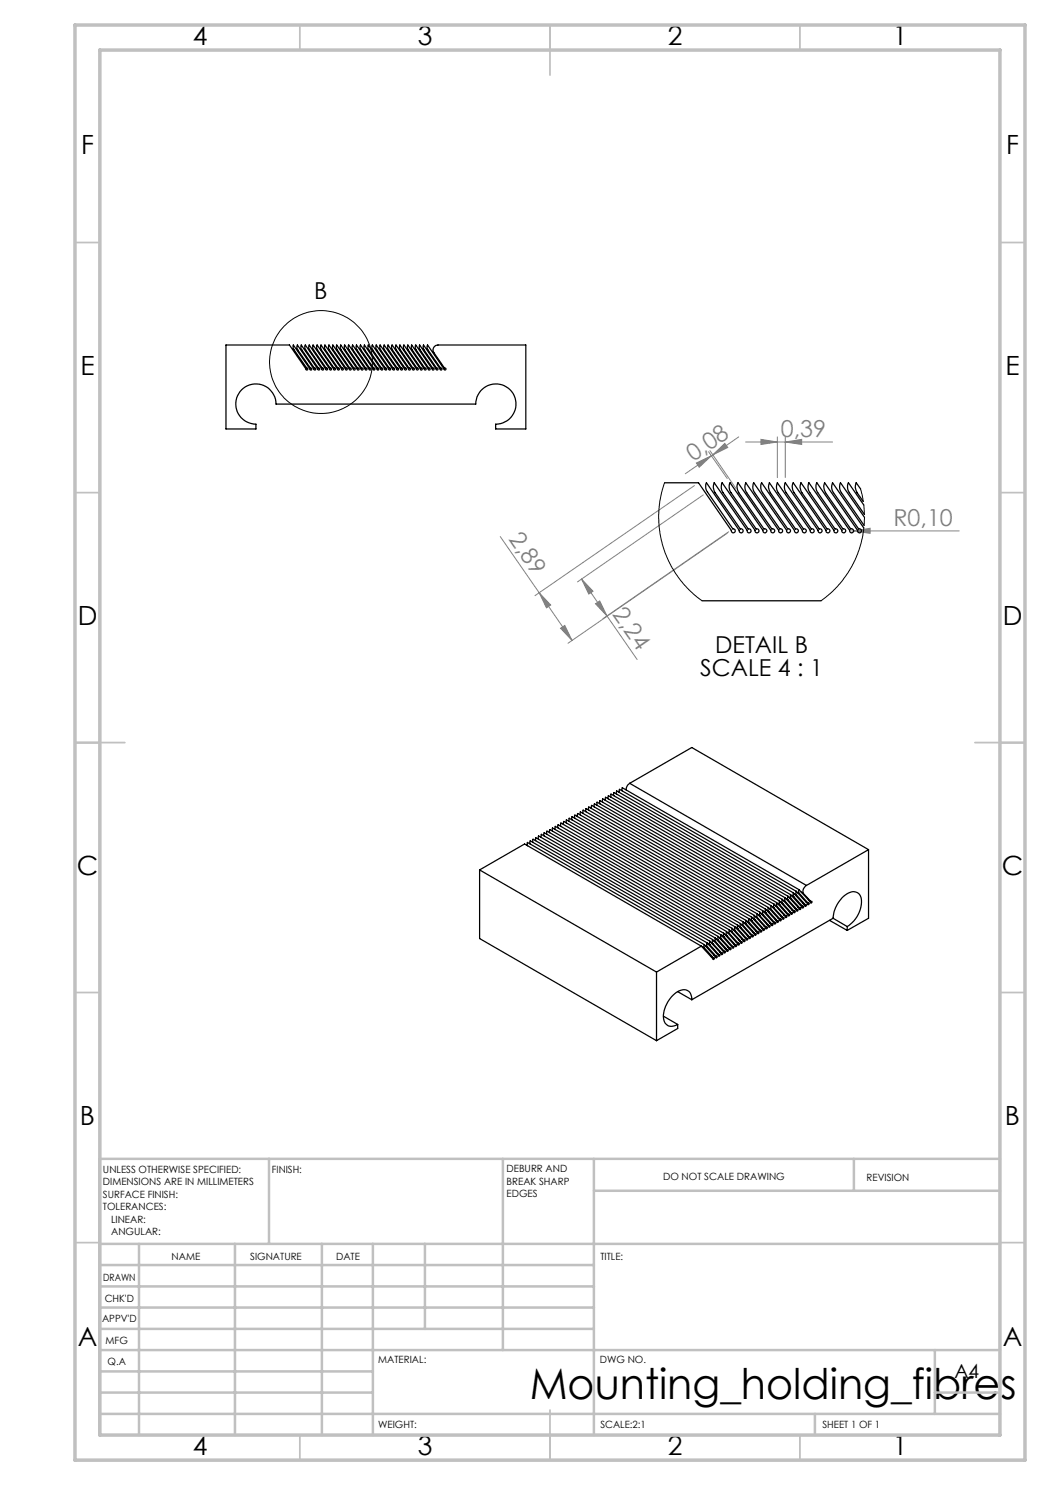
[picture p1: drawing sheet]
<svg xmlns="http://www.w3.org/2000/svg" width="210mm" height="297mm" viewBox="0 0 210 297" stroke-linecap="round" stroke-linejoin="round" font-family="sans-serif">
<circle cx="64.2" cy="72.4" r="10.3" fill="none" stroke="#000" stroke-width=".2"/>
<g fill="none" stroke="#808080" stroke-width=".2">
<path d="M138.9 97.1l-31.9 22M139.3 92.6l3-1.4-2.5 2.2zM140.7 99l-25.2 17.4M141.7 90.3l3.8 5.4M142 90.1l5.2 7.6M142.3 91.2l-5.2 3.6M142.6 91l2.4-2.3 .6 .8zM142.6 91l-.3 .2M147.7 87.4l-5.1 3.6M149.1 88.4h17.4M152.2 87.9l3.3 .5-3.3 .5zM155.5 87.4v8.1"/>
<path d="M157.1 88.4l3.2-.5v1zM157.1 87.4v8.1M100 107.3l7.8 11.3M107.8 118.6l2.3 2.4-.8 .6zM107.8 118.6l6.6 9.5M116.3 115.8l5.1 7.4M116.3 115.8l2.3 2.4-.8 .6zM145.5 106.6l-31.9 22.1M145.7 106.4l-25.1 17.4M170.3 106.2h21.5M170.7 106.2l3.3-.5v1zM112.1 125.7l.9-.6 1.4 3z"/>
<path d="M119.1 120.8l.8-.6 1.5 3zM121.4 123.2l6 8.7"/>
</g>
<g fill="none" stroke="#c0c0c0" stroke-width=".35">
<path d="M60 5v5M110 5v10M160 5v5M15 48.5h5M200 48.5h5M15 98.5h5M200 98.5h5M15 148.5h10M195 148.5h10M15 198.5h5M200 198.5h5M15 248.5h5"/>
<path d="M200 248.5h5M60 287v5M110 282v10M160 287v5"/>
</g>
<g fill="none" stroke="#c0c0c0" stroke-width=".5">
<path d="M53.8 231.8v17M100.6 231.8v38.2M118.8 231.8v55.2M118.8 238.2h81.2M170.8 231.8v6.4M200 231.8h-180v55.2M20 248.8h180M20 257.3h98.8M20 253h98.8M27.8 248.8v38.2M47 248.8v38.2M64.4 248.8v38.2"/>
<path d="M74.6 248.8v38.2M85 248.8v17M20 265.8h98.8M20 261.5h98.8M20 278.5h54.6M20 274.3h54.6M20 270h180M187 278.5h13M187 270v12.8M20 282.8h180M163 282.8v4.2"/>
</g>
<path d="M15 5h190v287h-190zM20 10h180v277h-180z" fill="none" stroke="#c0c0c0" stroke-width=".7"/>
<g fill="#808080">
<path d="M170.7 106.2l3.3-.5v1z"/>
<path d="M119.1 120.8l.8-.6 1.5 3zM116.3 115.8l2.3 2.4-.8 .6z"/>
<path d="M139.3 92.6l3-1.4-2.5 2.2zM142.6 91l2.4-2.3 .6 .8z"/>
<path d="M107.8 118.6l2.3 2.4-.8 .6zM112.1 125.7l.9-.6 1.4 3z"/>
<path d="M152.2 87.9l3.3 .5-3.3 .5zM157.1 88.4l3.2-.5v1z"/>
</g>
<g fill="none" stroke="#000" stroke-width=".25">
<path d="M45.2 69h12.7l3.3 4.8a.2 .2 0 0 0 .1 .2 .2 .2 0 0 0 .3-.2 .2 .2 0 0 0-.3-.2l-2.5-3.7-.2-.5 .1-.4 3.3 4.8a.21 .21 0 0 0 .2 .2 .21 .21 0 0 0 .2-.2 .21 .21 0 0 0-.3-.2l-2.6-3.6-.1-.5 .1-.5 3.3 4.8a.21 .21 0 0 0 .2 .2 .21 .21 0 0 0 .2-.2 .21 .21 0 0 0-.3-.2l-2.7-3.9 .1-.7 3.2 4.8a.2 .2 0 0 0 .2 .2 .2 .2 0 0 0 .2-.2 .2 .2 0 0 0-.2-.2l-2.6-3.6-.1-.5 .1-.5 3.2 4.8a.21 .21 0 0 0 .3 .2 .21 .21 0 0 0 .1-.2 .21 .21 0 0 0-.2-.2l-2.6-3.6-.2-.5 .1-.5 3.3 4.8a.21 .21 0 0 0 .2 .2 .21 .21 0 0 0 .2-.2 .21 .21 0 0 0-.3-.2l-2.6-3.9v-.7l3.3 4.8a.2 .2 0 0 0 .2 .2 .2 .2 0 0 0 .2-.1 .2 .2 0 0 0-.1-.3h-.2l-2.5-3.6-.2-.5 .1-.5 3.3 4.8a.21 .21 0 0 0 .2 .2 .21 .21 0 0 0 .2-.2 .21 .21 0 0 0-.3-.2l-2.5-3.6-.2-.6 .1-.4 3.3 4.8a.21 .21 0 0 0 .2 .2 .21 .21 0 0 0 .2-.2 .21 .21 0 0 0-.3-.2l-2.7-3.9 .1-.7 3.3 4.8a.2 .2 0 0 0 .1 .2 .2 .2 0 0 0 .3-.1 .2 .2 0 0 0-.2-.3h-.1l-2.5-3.6-.2-.5 .1-.5 3.3 4.8a.21 .21 0 0 0 .2 .2 .21 .21 0 0 0 .2-.2 .21 .21 0 0 0-.3-.2l-2.7-3.9 .1-.7 3.2 4.8a.21 .21 0 0 0 .3 .2 .21 .21 0 0 0 .2-.2 .21 .21 0 0 0-.3-.2l-2.5-3.6-.2-.5v-.5l3.4 4.8a.21 .21 0 0 0 .2 .2 .21 .21 0 0 0 .2-.2 .21 .21 0 0 0-.3-.2l-2.6-3.6-.1-.5 .1-.5 3.2 4.8a.21 .21 0 0 0 .2 .2 .21 .21 0 0 0 .2-.2 .21 .21 0 0 0-.3-.2l-2.6-3.9v-.7l3.3 4.8a.21 .21 0 0 0 .2 .2 .21 .21 0 0 0 .2-.2 .21 .21 0 0 0-.3-.2l-2.5-3.6-.2-.5 .1-.5 3.3 4.8a.21 .21 0 0 0 .2 .2 .21 .21 0 0 0 .2-.2 .21 .21 0 0 0-.3-.2l-2.5-3.6-.2-.5 .1-.5 3.3 4.8a.21 .21 0 0 0 .2 .2 .21 .21 0 0 0 .2-.2 .21 .21 0 0 0-.3-.2l-2.6-3.9v-.7l3.3 4.8a.2 .2 0 0 0 .2 .2 .2 .2 0 0 0 .2-.1 .2 .2 0 0 0-.1-.3h-.2l-2.5-3.6-.2-.5 .1-.5 3.3 4.8a.21 .21 0 0 0 .2 .2 .21 .21 0 0 0 .2-.2 .21 .21 0 0 0-.3-.2l-2.5-3.6-.2-.6 .1-.4 3.3 4.8a.21 .21 0 0 0 .2 .2 .21 .21 0 0 0 .2-.2 .21 .21 0 0 0-.3-.2l-2.7-3.9 .1-.7 3.3 4.8a.2 .2 0 0 0 .1 .2 .2 .2 0 0 0 .3-.1 .2 .2 0 0 0-.2-.3h-.1l-2.6-3.6-.1-.5 .1-.5 3.3 4.8a.21 .21 0 0 0 .2 .2 .21 .21 0 0 0 .2-.2 .21 .21 0 0 0-.3-.2l-2.7-3.9v-.7l3.3 4.8a.21 .21 0 0 0 .2 .2 .21 .21 0 0 0 .2-.2 .21 .21 0 0 0-.3-.2l-2.5-3.6-.1-.5v-.5l3.3 4.8a.21 .21 0 0 0 .2 .2 .21 .21 0 0 0 .2-.2 .21 .21 0 0 0-.3-.2l-2.5-3.6-.2-.5 .1-.5 3.3 4.8a.21 .21 0 0 0 .2 .2 .21 .21 0 0 0 .2-.2 .21 .21 0 0 0-.3-.2l-2.6-3.9v-.7l3.3 4.8a.21 .21 0 0 0 .2 .2 .21 .21 0 0 0 .2-.2 .21 .21 0 0 0-.3-.2l-2.5-3.6-.2-.5 .1-.5 3.3 4.8a.21 .21 0 0 0 .2 .2 .21 .21 0 0 0 .2-.2 .21 .21 0 0 0-.3-.2l-2.5-3.6-.2-.5 .1-.5 3.3 4.8a.21 .21 0 0 0 .2 .2 .21 .21 0 0 0 .2-.2 .21 .21 0 0 0-.3-.2l-2.7-3.9 .1-.7 3.3 4.8a.2 .2 0 0 0 .1 .2 .2 .2 0 0 0 .3-.1 .2 .2 0 0 0-.2-.3h-.1l-2.5-3.6-.2-.5 .1-.5 3.3 4.8a.21 .21 0 0 0 .2 .2 .21 .21 0 0 0 .2-.2 .21 .21 0 0 0-.3-.2l-2.6-3.6-.1-.6 .1-.4 3.2 4.8a.21 .21 0 0 0 .3 .2 .21 .21 0 0 0 .1-.2 .21 .21 0 0 0-.3-.2l-2.6-3.9v-.7l3.4 4.8a.2 .2 0 0 0 .1 .2 .2 .2 0 0 0 .2-.1 .2 .2 0 0 0-.1-.3h-.1l-2.6-3.6-.2-.5 .1-.5 3.3 4.8a.21 .21 0 0 0 .2 .2 .21 .21 0 0 0 .2-.2 .21 .21 0 0 0-.3-.2l-2.6-3.9v-.7l3.3 4.8a.21 .21 0 0 0 .2 .2 .21 .21 0 0 0 .2-.2 .21 .21 0 0 0-.3-.2l-2.5-3.6-.2-.5 .1-.5 3.3 4.8a.21 .21 0 0 0 .2 .2 .21 .21 0 0 0 .2-.2 .21 .21 0 0 0-.3-.2l-2.5-3.6-.2-.5 .1-.5 3.3 4.8a.21 .21 0 0 0 .2 .2 .21 .21 0 0 0 .2-.2 .21 .21 0 0 0-.3-.2l-2.2-3.3a.98 .98 0 0 1 .9-1.3h17.6v16.8h-6.1v-1a4 4 0 0 0 4.1-4 4 4 0 0 0-4-4 4 4 0 0 0-4.1 4h-39.9v-.5a4 4 0 0 0-4.4-3.5 4 4 0 0 0-3.6 4.2 4 4 0 0 0 4 3.8v1h-6zM132.9 96.6h6.8l6.6 9.5a.39 .39 0 0 0 .3 .5 .39 .39 0 0 0 .4-.4 .39 .39 0 0 0-.4-.4l-5.1-7.4a1.91 1.91 0 0 1-.2-1.8l6.5 9.5a.4 .4 0 0 0 .5 .4 .4 .4 0 0 0 .3-.4 .4 .4 0 0 0-.5-.3l-5.1-7.3a2 2 0 0 1-.2-1.9l6.6 9.5a.4 .4 0 0 0 .4 .4 .4 .4 0 0 0 .4-.4 .4 .4 0 0 0-.6-.3l-5-7.3a2 2 0 0 1-.2-1.9l6.6 9.5a.4 .4 0 0 0 .4 .4 .4 .4 0 0 0 .4-.4 .4 .4 0 0 0-.6-.3l-5-7.3a2 2 0 0 1-.2-1.9l6.6 9.5a.4 .4 0 0 0 .4 .4 .4 .4 0 0 0 .4-.4 .4 .4 0 0 0-.6-.3l-5.1-7.3a2.11 2.11 0 0 1-.1-1.9l6.6 9.5a.4 .4 0 0 0 .4 .4 .4 .4 0 0 0 .3-.4 .4 .4 0 0 0-.5-.3l-5.1-7.3a2 2 0 0 1-.1-1.9l6.6 9.5a.4 .4 0 0 0 .4 .4 .4 .4 0 0 0 .3-.4 .4 .4 0 0 0-.5-.3l-5.1-7.3a2 2 0 0 1-.2-1.9l6.6 9.5a.39 .39 0 0 0 .4 .4 .39 .39 0 0 0 .4-.5 .39 .39 0 0 0-.5-.2l-5.1-7.3a2 2 0 0 1-.2-1.9l6.6 9.5a.4 .4 0 0 0 .4 .4 .4 .4 0 0 0 .4-.4 .4 .4 0 0 0-.6-.3l-5-7.3a2 2 0 0 1-.2-1.9l6.6 9.5a.4 .4 0 0 0 .4 .4 .4 .4 0 0 0 .4-.4 .4 .4 0 0 0-.6-.3l-5.1-7.3a2 2 0 0 1-.1-1.9l6.6 9.5a.4 .4 0 0 0 .4 .4 .4 .4 0 0 0 .3-.4 .4 .4 0 0 0-.5-.3l-5.1-7.3a2 2 0 0 1-.1-1.9l6.5 9.5a.4 .4 0 0 0 .4 .4 .4 .4 0 0 0 .4-.4 .4 .4 0 0 0-.6-.3l-5-7.3a2 2 0 0 1-.2-1.9l6.6 9.5a.4 .4 0 0 0 .4 .4 .4 .4 0 0 0 .4-.4 .4 .4 0 0 0-.6-.3l-5-7.3a2 2 0 0 1-.2-1.9l6.6 9.5a.4 .4 0 0 0 .4 .4 .4 .4 0 0 0 .4-.4 .4 .4 0 0 0-.6-.3l-5-7.3a2 2 0 0 1-.2-1.9l6.6 9.5a.39 .39 0 0 0 .4 .4 .39 .39 0 0 0 .3-.5 .39 .39 0 0 0-.5-.2l-5.1-7.3a2 2 0 0 1-.1-1.9l6.5 9.5a.4 .4 0 0 0 .4 .4 .4 .4 0 0 0 .4-.4 .4 .4 0 0 0-.6-.3l-5-7.3a2.27 2.27 0 0 1-.2-1.9l6.6 9.5a.4 .4 0 0 0 .4 .4 .4 .4 0 0 0 .4-.4 .4 .4 0 0 0-.6-.3l-5-7.3a2 2 0 0 1-.2-1.9l6.3 9M172.1 97.8l-.9-1.2a2 2 0 0 0 .2 1.9l1.2 1.8M172.8 101l-3.1-4.4a2 2 0 0 0 .2 1.9l3 4.4M172.9 103.5l-4.8-6.9a2 2 0 0 0 .2 1.9l4.5 6.6M140.4 120.2h23.8M121.6 159.8l.1-.7 35.3 20.5M122.2 159.5v-.7l35.4 20.4M122.8 159.1v-.6l35.3 20.4M123.3 158.8v-.6l35.4 20.4M123.9 158.5v-.6l35.3 20.4M124.4 158.1l.1-.6 35.3 20.4"/>
<path d="M125.9 156.7l-.5 .5-.2 .8M125.9 156.7l35.4 20.4M125.9 156.7l12.5-7.2 35.3 20.4M95.9 174l35.4 20.4M95.9 174l9-5.2 35.4 20.4M95.9 174v13.7l35.4 20.4M105.5 169.2v-.7l35.3 20.4M106 168.8v-.6l35.4 20.4M106.6 168.5v-.7l35.4 20.4M107.1 168.1v-.6l35.4 20.4M107.7 167.8v-.6l35.4 20.4M108.2 167.5l.1-.6 35.3 20.4"/>
<path d="M108.8 167.2v-.7l35.4 20.5M109.4 166.9v-.7l35.3 20.5M109.9 166.5l.1-.6 35.3 20.4M110.5 166.2v-.6l35.4 20.4M111.1 165.9v-.6l35.3 20.4M111.6 165.6v-.6l35.4 20.3M112.1 165.2l.1-.6 35.3 20.4M112.7 164.9v-.6l35.4 20.4M113.3 164.6v-.6l35.4 20.4M113.8 164.3v-.6l35.4 20.4M114.4 164v-.7l35.4 20.4M114.9 163.7l.1-.7 35.3 20.4"/>
<path d="M115.5 163.3v-.6l35.4 20.4M116.1 163v-.6l35.3 20.4M116.6 162.7v-.7l35.4 20.5M117.2 162.3v-.6l35.3 20.4M117.7 162l.1-.6 35.3 20.4M118.3 161.7v-.6l35.4 20.4M118.9 161.4v-.6l35.3 20.3M119.4 161.1v-.7l35.4 20.4M120 160.8v-.7l35.3 20.4M120.5 160.4v-.6l35.4 20.4M121.1 160.1v-.6l35.4 20.4M156.5 179.9l-.1 .4 .1 .4"/>
<path d="M156.5 179.9l2.3 2.6a.16 .16 0 0 0 .2-.1 .16 .16 0 0 0-.1-.2v.1M157 179.6v.5l.1 .2M157 179.6l2.4 2.6 .2-.2h-.2M157.2 179.7l.4 .3M157.6 179.2v.8M157.6 179.2l2.3 2.7a.18 .18 0 0 0 .2-.1 .18 .18 0 0 0 0-.2h-.1M157.6 180l1.8 2M157.8 179.4l.4 .3M158.1 178.9l.1 .8M158.1 178.9l2.3 2.6a.19 .19 0 0 0 .3 0 .19 .19 0 0 0 0-.3l-.2 .1M158.2 179.7l1.8 1.9M158.3 179.1l.4 .2"/>
<path d="M158.7 178.6l-.1 .4 .1 .3M158.7 178.6l2.4 2.7a.16 .16 0 0 0 .2-.2 .16 .16 0 0 0-.2-.2v.1M158.7 179.3l1.8 2M158.9 178.8l.4 .2M159.2 178.3v.4l.1 .3M159.2 178.3l2.4 2.7 .3-.3h-.3M159.3 179l1.8 2M159.4 178.5l.5 .2M159.8 177.9l-.1 .5 .2 .3M159.8 177.9l2.3 2.7 .3-.2-.2-.1M159.9 178.7l1.7 2M160.3 178.4l.4 .3"/>
<path d="M160.7 178.7l1.5 1.6M161.3 177.1a1.3 1.3 0 0 0-.6 1.6M173.7 169.9l-12.4 7.2M173.7 169.9v13.8l-4.3 2.4M131.3 194.4v13.7M135.5 198.3l2.9 1.7M138.4 200a1.71 1.71 0 0 0-.8-1.8 1.71 1.71 0 0 0-2 .1 6.1 6.1 0 0 0-2.8 5.8 1.66 1.66 0 0 0 2.7 .8M140.3 189.2l2.4 2.7 .2-.2v-.1h-.2M140.3 189.2l-9 5.2M140.4 189.3l.5 .3M140.8 188.9l.1 .7M140.8 188.9l2.4 2.6a.19 .19 0 0 0 .2 0 .19 .19 0 0 0 0-.3l-.2 .1"/>
<path d="M140.9 189.6l1.8 2M141 189.1l.5 .2M141.4 188.6l-.1 .4 .2 .3M141.4 188.6l2.4 2.7 .2-.3-.1-.1-.1 .1M141.5 189.3l1.7 2M141.6 188.8l.4 .2M142 188.2l-.1 .5 .1 .3M142 188.2l2.3 2.8 .3-.3-.2-.1M142 189l1.8 2M142.1 188.5l.5 .2M142.2 191.3l.5 .3M142.5 187.9l.1 .8"/>
<path d="M142.5 187.9l2.4 2.7 .2-.2v-.2l-.2 .1M142.6 188.7l1.8 1.9M142.7 188.1l.4 .3M142.8 191l.4 .3M143.1 187.6v.8M143.1 187.6l2.3 2.6a.18 .18 0 0 0 .2 0 .18 .18 0 0 0 0-.3l-.1 .1M143.1 188.4l1.8 1.9M143.2 187.8l.5 .3M143.4 190.7l.4 .3M143.6 187.3l.1 .8M143.6 187.3l2.3 2.6a.18 .18 0 0 0 .3 0 .18 .18 0 0 0 0-.3l-.2 .1M143.7 188.1l1.8 1.9"/>
<path d="M143.8 187.5l.5 .2M143.9 190.4l.5 .2M144.2 187l-.1 .4 .2 .3M144.2 187l2.3 2.6a.16 .16 0 0 0 .2-.1 .16 .16 0 0 0-.1-.2v.1M144.3 187.7l1.7 2M144.4 187.1l.4 .3M144.5 190.1l.4 .2M144.7 186.7v.4l.1 .3M144.7 186.7l2.4 2.6a.16 .16 0 0 0 .2-.1 .16 .16 0 0 0-.1-.2l-.1 .1M144.8 187.4l1.8 2M144.9 186.8l.4 .3M145 189.8l.5 .2"/>
<path d="M145.3 186.3v.8M145.3 186.3l2.4 2.7 .2-.2-.1-.2-.1 .1M145.3 187.1l1.8 2M145.5 186.5l.4 .3M145.6 189.4l.4 .3M145.9 186v.8M145.9 186l2.4 2.7a.16 .16 0 0 0 .2-.2 .16 .16 0 0 0-.2-.2v.1M145.9 186.8l1.8 1.9M146 186.2l.5 .2M146.2 189.1l.4 .3M146.4 185.7l.1 .7M146.4 185.7l2.4 2.6 .2-.1v-.2l-.2 .1"/>
<path d="M146.5 186.4l1.8 2M146.6 185.9l.4 .2M146.7 188.8l.4 .3M147 185.3l-.1 .5 .1 .3M147 185.3l2.4 2.7 .2-.3h-.2M147 186.1l1.8 2M147.1 185.5l.5 .3M147.2 188.5l.5 .2M147.5 185v.5l.1 .3M147.5 185l2.4 2.6a.17 .17 0 0 0 .2 0 .17 .17 0 0 0-.1-.2h-.1M147.6 185.8l1.8 1.9M147.7 185.2l.5 .3"/>
<path d="M147.8 188.1l.5 .3M148.1 184.7l-.1 .5 .2 .3M148.1 184.7l2.4 2.7 .2-.3h-.2M148.2 185.5l1.7 1.9M148.3 184.9l.4 .3M148.4 187.8l.4 .3M148.7 184.4v.8M148.7 184.4l2.3 2.6a.18 .18 0 0 0 .2 0 .18 .18 0 0 0 0-.3l-.1 .1M148.7 185.2l1.8 1.9M148.8 184.6l.5 .2M148.9 187.5l.5 .2M149.2 184.1l.1 .7"/>
<path d="M149.2 184.1l2.3 2.6a.18 .18 0 0 0 .3 0 .18 .18 0 0 0-.1-.3l-.1 .1M149.3 184.8l1.8 2M149.4 184.3l.4 .2M149.5 187.2l.4 .2M149.8 183.7l-.1 .5 .1 .3M149.8 183.7l2.3 2.7a.19 .19 0 0 0 .2-.1 .19 .19 0 0 0 0-.2h-.1M149.8 184.5l1.8 2M149.9 183.9l.5 .3M150 186.8l.5 .3M150.3 183.4l-.1 .5 .2 .3M150.3 183.4l2.4 2.7 .2-.3h-.2M150.4 184.2l1.8 1.9"/>
<path d="M150.5 183.6l.5 .3M150.6 186.5l.5 .3M150.9 183.1l-.1 .4 .2 .4M150.9 183.1l2.3 2.7 .3-.3h-.2M151 183.9l1.7 1.9M151.1 183.3l.4 .2M151.2 186.2l.4 .3M151.4 182.8l.1 .7M151.4 182.8l2.4 2.7 .2-.2v-.2l-.2 .1M151.5 183.5l1.8 2M151.6 182.9l.4 .3M151.7 185.9l.5 .2"/>
<path d="M152 182.5v.7M152 182.5l2.3 2.6a.18 .18 0 0 0 .3-.1 .18 .18 0 0 0-.1-.2l-.1 .1M152 183.2l1.8 2M152.2 182.6l.4 .3M152.3 185.6l.4 .2M152.5 182.1l.1 .8M152.5 182.1l2.4 2.6a.18 .18 0 0 0 .2 0 .18 .18 0 0 0 0-.2h-.2M152.6 182.9l1.8 2M152.7 182.3l.5 .3M152.8 185.2l.5 .3M153.1 181.8l-.1 .4 .2 .4M153.1 181.8l2.3 2.6a.16 .16 0 0 0 .3 0 .16 .16 0 0 0-.1-.3l-.1 .1"/>
<path d="M153.2 182.6l1.7 1.9M153.3 182l.4 .2M153.4 184.9l.4 .3M153.7 181.5l-.1 .4 .1 .3M153.7 181.5l2.3 2.6a.16 .16 0 0 0 .2-.1 .16 .16 0 0 0-.1-.2v.1M153.7 182.2l1.8 2M153.8 181.7l.5 .2M154 184.6l.4 .3M154.2 181.1l.1 .8M154.2 181.1l2.4 2.8 .2-.3-.1-.1h-.1M154.3 181.9l1.8 2M154.4 181.4l.4 .2"/>
<path d="M154.5 184.3l.4 .2M154.8 180.8v.8M154.8 180.8l2.4 2.7 .2-.1-.1-.2h-.1M154.8 181.6l1.8 1.9M154.9 181l.5 .3M155.1 183.9l.4 .3M155.3 180.5l.1 .8M155.3 180.5l2.5 2.7 .1-.3h-.2M155.4 181.3l1.8 1.9M155.5 180.7l.5 .3M155.6 183.6l.5 .3M155.9 180.2l-.1 .5 .2 .3"/>
<path d="M155.9 180.2l2.4 2.7 .2-.2v-.2l-.2 .1M156 181l1.7 1.9M156.1 180.4l.4 .3M156.2 183.3l.4 .2M156.5 180.7l1.8 1.9M156.6 180.1l.5 .2M156.7 183l.5 .2M157.1 180.3l1.8 2M157.3 182.7l.4 .2M157.9 182.3l.4 .3M158.4 182l.5 .3M159 181.7l.4 .3"/>
<path d="M159.5 181.4l.5 .2M160.1 181l.4 .3M160.7 180.7l.4 .3M161.2 180.4l.4 .3M161.7 180.1l.5 .2M165.9 184.1l3.5 2M166.6 183.7a6 6 0 0 1 3.8-5.3 1.7 1.7 0 0 1 1.9 2.1 6.2 6.2 0 0 1-2.9 4.8M166.6 183.7l-28.2 16.3M166.6 183.7l2.8 1.6M169.4 185.3v.8M132.7 203.2l2.8 1.7M135.5 204.9v.8l-4.2 2.4"/>
</g>
<path d="M132.9 96.6l-.6 1.9-.4 1.9-.2 2.5 .3 3.7 .7 3 1.5 3.6 1.4 2.2 2.5 2.8 2.3 2M172.1 97.8l.5 2.5M172.8 101l.1 1.9M172.8 105.6l-.4 2.1-.6 2.3-1.5 3.5-1.7 2.4-1.2 1.5-1.3 1.3-1.9 1.5M172.9 103.5l-.1 1.6" fill="none" stroke="#000" stroke-width=".2"/>
<text font-size="8.5" x="105.9" y="279.7">Mounting_holding_fibres</text>
<g font-size="5.3">
<text x="38.5" y="9">4</text>
<text x="83.5" y="9">3</text>
<text x="133.6" y="9">2</text>
<text x="178.6" y="9">1</text>
<text x="16.2" y="30.8">F</text>
<text x="201.2" y="30.8">F</text>
<text x="16.1" y="75">E</text>
<text x="201.1" y="75">E</text>
<text x="15.5" y="125">D</text>
<text x="200.5" y="125">D</text>
<text x="15.4" y="175">C</text>
<text x="200.4" y="175">C</text>
<text x="16" y="225">B</text>
<text x="201" y="225">B</text>
<text x="15.5" y="269.3">A</text>
<text x="200.5" y="269.3">A</text>
<text x="38.5" y="291">4</text>
<text x="83.5" y="291">3</text>
<text x="133.6" y="291">2</text>
<text x="178.6" y="291">1</text>
</g>
<g font-size="4.7">
<text x="62.9" y="59.8">B</text>
<text x="143" y="130.6">DETAIL B</text>
<text x="140" y="135.1">SCALE 4 : 1</text>
</g>
<g font-size="4.7" fill="#808080">
<text x="156.2" y="87.4">0,39</text>
<text x="138.7" y="92.4" transform="rotate(-35 138.7 92.4)">0,08</text>
<text x="101.6" y="107.8" transform="rotate(55 101.6 107.8)">2,89</text>
<text x="178.7" y="105.2">R0,10</text>
<text x="122.4" y="122.8" transform="rotate(55 122.4 122.8)">2,24</text>
</g>
<text font-size="3.9" x="190.9" y="275.5">A4</text>
<g font-size="2">
<text x="20.6" y="234.6">UNLESS OTHERWISE SPECIFIED:</text>
<text x="20.6" y="237.1">DIMENSIONS ARE IN MILLIMETERS</text>
<text x="20.6" y="239.6">SURFACE FINISH:</text>
<text x="54.4" y="234.6">FINISH:</text>
<text x="101.3" y="234.5">DEBURR AND</text>
<text x="101.3" y="237">BREAK SHARP</text>
<text x="101.3" y="239.5">EDGES</text>
<text x="132.6" y="236">DO NOT SCALE DRAWING</text>
<text x="173.3" y="236.2">REVISION</text>
<text x="20.6" y="242.1">TOLERANCES:</text>
<text x="22.2" y="244.6">LINEAR:</text>
<text x="22.2" y="247.1">ANGULAR:</text>
<text x="34.3" y="252">NAME</text>
<text x="50" y="251.9">SIGNATURE</text>
<text x="67.2" y="251.9">DATE</text>
<text x="120.1" y="251.9">TITLE:</text>
<text x="20.6" y="256.1">DRAWN</text>
<text x="20.9" y="260.3">CHK'D</text>
<text x="20.4" y="264.4">APPV'D</text>
<text x="21.1" y="268.8">MFG</text>
<text x="21.5" y="273">Q.A</text>
<text x="75.6" y="272.5">MATERIAL:</text>
<text x="120" y="272.5">DWG NO.</text>
<text x="75.6" y="285.5">WEIGHT:</text>
<text x="120.1" y="285.6">SCALE:2:1</text>
<text x="164.5" y="285.6">SHEET 1 OF 1</text>
</g>
</svg>
